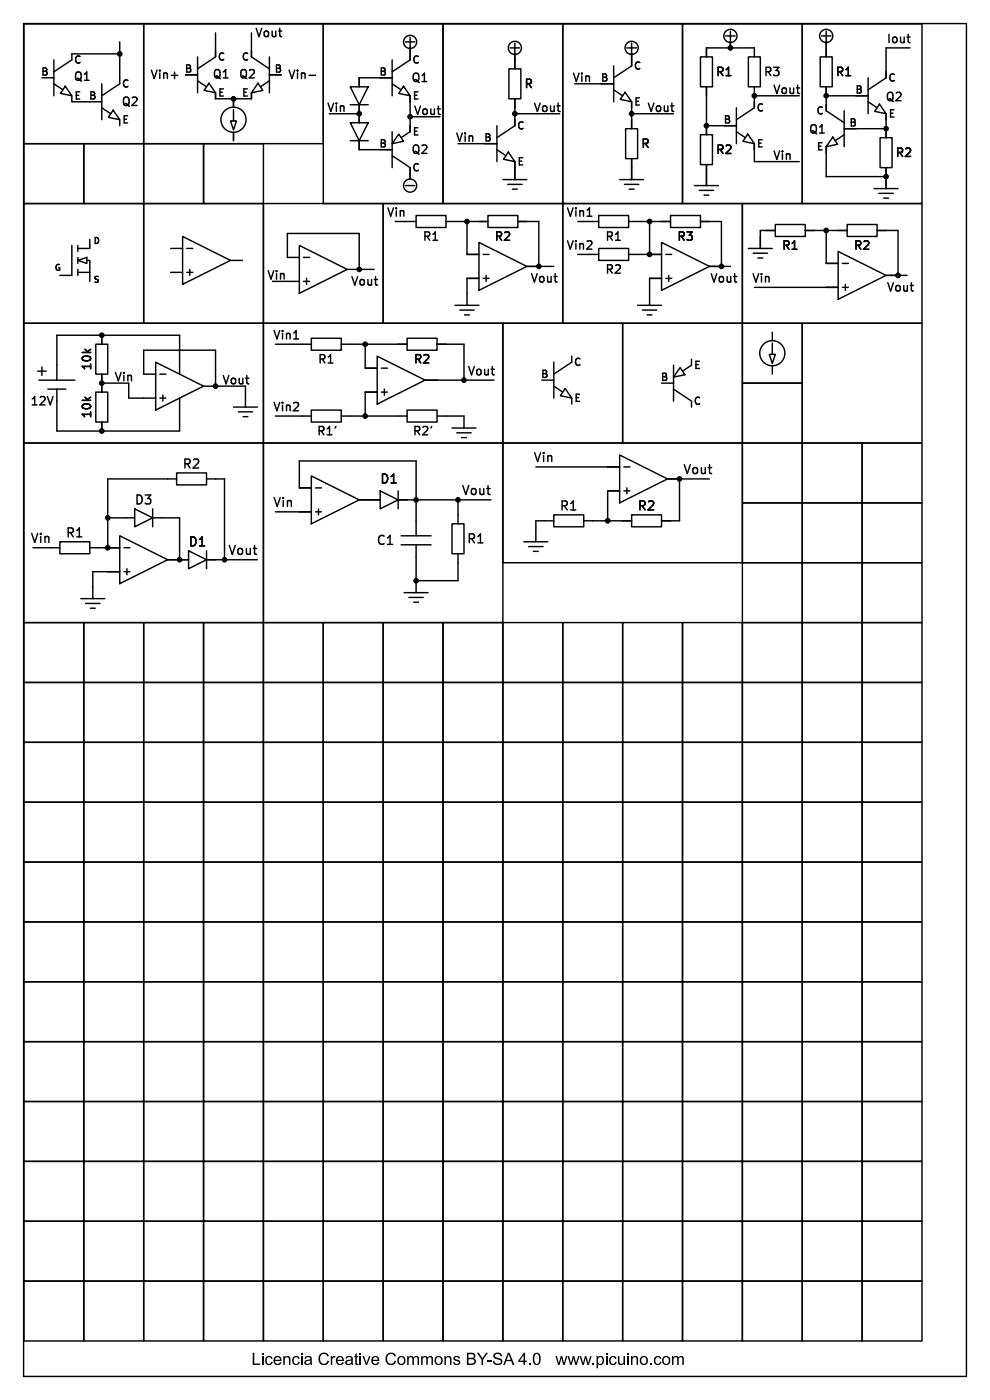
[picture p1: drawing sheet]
<svg xmlns="http://www.w3.org/2000/svg" width="210mm" height="297mm" viewBox="0 0 210 297" stroke-linecap="round" stroke-linejoin="round" font-family="sans-serif">
<g fill="none" stroke="#000" stroke-width=".3">
<path d="M5 5h200v287h-200zM5.1 5.1h25.4v25.4h-25.4zM8.9 16.5h2.5M11.4 17.8l1.9 1.3M11.4 12.7v7.6M13.8 18.3l1.4 2-2.4-.5zM21.6 17.8v7.6M25.4 11.4h-10.2v1.3l-3.8 2.5M25.4 8.9v8.9l-3.8 2.5M30.5 5.1h38.1v25.4h-38.1zM36.4 16h1.3M39.4 15.9h2.5"/>
<path d="M41.9 17.1l1.9 1.3M41.9 12.1v7.6M44.3 17.7l1.4 2-2.4-.5zM45.7 7v5.1l-3.8 2.5M53.3 7v5.1l3.8 2.5M53.3 19.7v1.3h-7.6M54.7 17.7l1.1 1.5-2.5 .5zM57.1 15.9h2.6M57.1 17.1l-1.9 1.3M57.1 12.1v7.6M65.6 16h1.3M68.6 5.1h25.4v38.1h-25.4z"/>
<path d="M74.3 18.4h3.8l-1.9 3.8zM83.2 16.5h-7v1.9M83.2 17.8l1.9 1.3M83.2 12.7v7.6M85.6 18.3l1.4 2-2.4-.5zM86 8.9h2M87 7.9v2M87 10.3v2.4l-3.8 2.5M94 5.1h25.4v38.1h-25.4zM107.9 14.6h2.6v6.4h-2.6zM108.2 10.2h2M109.2 9.1v2.1"/>
<path d="M109.2 11.6v3M119.4 5.1h25.4v38.1h-25.4zM121.9 17.8h8.3M130.2 19.1l1.9 1.2M130.2 14v7.6M132.6 19.6l1.4 2-2.4-.5zM133 10.2h2M134 11.6v2.4l-3.8 2.5M134 9.1v2.1M144.8 5.1h25.4v38.1h-25.4zM148.6 12.1h2.5v6.3h-2.5zM149.9 12.1v-1.9h10.1v1.9"/>
<path d="M149.9 18.4v10.2M153.9 7.6h2.1M154.9 6.6v2M154.9 9v1.2M158.7 12.1h2.6v6.3h-2.6zM160 18.4v4.5l-3.8 2.5M170.2 5.1h25.4v38.1h-25.4zM174 12.1h2.5v6.3h-2.5zM174.2 7.6h2.1M175.3 6.6v2M175.3 9v3.1M175.3 18.4v5.1l3.8 2.5"/>
<path d="M184.1 16.5v7.6M192.4 7.9h.7M192.9 9h.2M193 10.2h-5v6.3l-3.9 2.6M5.1 30.5h12.7v12.7h-12.7zM15.2 21.6h6.4M17.8 30.5h12.7v12.7h-12.7zM21.6 22.9l1.9 1.2M24 23.4l1.4 2-2.4-.5zM30.5 30.5h12.7v12.7h-12.7zM43.2 30.5h12.7v12.7h-12.7zM49.5 23.2v2.5h.7l-.7 1.9-.6-1.9h.6"/>
<path d="M49.5 21v1.7M49.5 28.1v1.7M69.8 24.1h6.4M74.3 26h3.8l-1.9 3.8zM74.3 22.2h3.8M74.3 29.8h3.8M76.2 29.8v2h7M76.2 22.2v3.8M83.2 27.9v7.7M83.2 33l3.8 2.6M84.6 28.4l1 1.6-2.4 .5zM86 39.4h2"/>
<path d="M87 21.6v6.3l-1.9 1.3M87 36.8v1.2M87 24.8h6.3M97.2 30.5h8.2M105.4 31.8l1.9 1.2M105.4 26.7v7.6M106.7 38.1h5.1M107.7 39.1h3M107.8 32.3l1.4 2-2.4-.5zM109.2 21v5.7l-3.8 2.5M109.2 35.6v2.5M109.2 24.1h9.5"/>
<path d="M131.4 38.1h5.1M132.5 39.1h3M132.7 27.3h2.6v6.4h-2.6zM134 22.9v4.4M134 33.7v4.4M134 24.1h8.9M147.3 39.4h5.1M148.6 28.6h2.5v6.3h-2.5zM149.9 34.9v4.5M149.9 26.7h6.3M156.2 27.9l1.9 1.3M156.2 22.9v7.6"/>
<path d="M158.6 28.4l1.4 2.1-2.4-.5zM160 20.3h9.5M160 31.8v2.5h9.5M175.3 31.1v6.4h12.7M175.3 20.3h8.8M176.7 29.1l1 1.5-2.4 .5zM179.1 28.6l-1.9 1.2M179.1 23.5v7.6M179.1 27.3h8.9M184.1 21.6l2 1.3M186.6 22.1l1.4 2-2.5-.5zM186.7 29.2h2.5v6.4h-2.5z"/>
<path d="M188 25.4v3.8M188 35.6v4.4M5.1 43.2h25.4v25.4h-25.4zM15.2 52.1v6.3h-2.5M16.5 57.8h2.5v1.9M16.5 55.2l1.9-.6v1.3zM16.5 52.1v1.2M16.5 54.6v1.3M16.5 57.2v1.2M18.4 55.2h.6v2.6M19 50.8v1.9h-2.5M30.5 43.2h25.4v25.4h-25.4z"/>
<path d="M36.2 52.7h2.5M36.2 57.8h2.5M38.7 50.2l10.2 5-10.2 5.1zM39.6 52.7h1.3M39.6 57.8h1.3M40.3 57.2v1.2M48.9 55.2h2.5M55.9 43.2h25.4v25.4h-25.4zM57.8 59.7h5.7M63.5 52.1l10.2 5.1-10.2 5zM63.5 54.6h-2.5v-5.1h15.2v7.7M64.4 54.6h1.3"/>
<path d="M64.4 59.7h1.3M65 59.1v1.2M73.7 57.2h5.7M81.3 43.2h38.1v25.4h-38.1zM83.8 47h4.5M88.3 45.7h6.3v2.6h-6.3zM94.6 47h8.9M99.1 47v7h2.5M101.6 51.4l10.2 5.1-10.2 5.1zM101.6 59.1h-2.5v5.7M102.5 54h1.3M102.5 59.1h1.3"/>
<path d="M103.1 58.4v1.3M103.5 45.7h6.4v2.6h-6.4zM108.7 40.1h1M109.9 47h4.4v9.5M111.8 56.5h5.7M119.4 43.2h38.1v25.4h-38.1zM122.6 54h4.4M122.6 47h4.4M124.5 45.9h1M127 52.7h6.3v2.5h-6.3zM127 45.7h6.3v2.6h-6.3zM133.3 54h7"/>
<path d="M133.3 47h8.9M133.5 40.1h1M137.8 47v7M140.3 51.4l10.2 5.1-10.2 5.1zM140.3 59.1h-2.5v5.7M141.2 54h1.3M141.2 59.1h1.3M141.9 58.4v1.3M142.2 45.7h6.4v2.6h-6.4zM148.3 40.4h3.1M148.6 47h4.4v9.5M149.4 41.4h1"/>
<path d="M150.5 56.5h4.4M157.5 43.2h38.1v25.4h-38.1zM158.7 52.7h5.1M159.8 53.7h3M160.8 54.7h1M164.5 47.6h6.3v2.6h-6.3zM164.5 48.9h-3.2v3.8M170.8 48.9h8.9M175.3 48.9v7h2.5M177.8 53.3l10.2 5.1-10.2 5.1zM178.7 55.9h1.3M179.7 47.6h6.4v2.6h-6.4z"/>
<path d="M185.4 40h5.1M186.1 48.9h4.4v9.5M186.4 41h3.1M187.5 42h1M188 58.4h4.4M5.1 68.6h50.8v25.4h-50.8zM8 78.7h1.8M8.9 77.9v1.7M20.3 73h2.6v6.4h-2.6zM21.6 71.1v1.9M21.6 79.4v3.8M33 76.8l10.2 5.1-10.2 5.1z"/>
<path d="M33 79.4h-2.5v-5.1h15.2v7.6M33.9 79.4h1.3M38.1 79.4v-8.3h-26v9.5M55.9 68.6h50.8v25.4h-50.8zM58.4 73h7.6M62.3 71.9h1M66 71.8h6.4v2.5h-6.4zM72.4 73h14M77.5 73v5.1h2.5M80 75.6l10.2 5-10.2 5.1zM80.9 78.1h1.3M86.4 71.8h6.3v2.5h-6.3z"/>
<path d="M92.7 73h5.7v7.6M96.5 64.8h5.1M97.5 65.8h3.1M98.6 66.8h1M106.7 68.6h25.4v25.4h-25.4zM117.5 76.8v7.7M121.3 75.6v1.2l-3.8 2.6M132.1 68.6h25.4v25.4h-25.4zM135.3 64.8h5M136.3 65.8h3M137.3 66.8h1M142.9 77.5v7.6"/>
<path d="M144.3 78l1 1.5-2.4 .5zM146.7 76.2v1.3l-1.9 1.2M157.5 68.6h12.7v12.7h-12.7zM160 61h17.8M163.8 72.8v2.4h.7l-.7 1.9-.6-1.9h.6M163.8 70.5v1.8M163.8 77.6v1.8M170.2 68.6h25.4v25.4h-25.4zM178.7 61h1.3M179.3 60.3v1.3M5.1 94h50.8v38.1h-50.8zM8.3 80.6h7.6"/>
<path d="M10.2 82.6h3.8M12.1 82.6v8.8h26v-6.9M20.3 83.2h2.6v6.3h-2.6zM21.6 81.3h5.7v3.2h5.7M21.6 89.5v1.9M33.9 84.5h1.3M34.5 83.8v1.3M43.2 81.9h8.9v4.5M49.5 86.4h5.1M50.5 87.4h3.1M51.6 88.4h1M55.9 94h50.8v38.1h-50.8z"/>
<path d="M58.4 88.3h7.6M66 87h6.4v2.5h-6.4zM72.4 88.3h14M80 83.2h-2.5v5.1M80.9 83.2h1.3M81.5 82.6v1.2M86.4 87h6.3v2.5h-6.3zM90.2 80.6h14.6M92.7 88.3h5.7v2.5M95.9 90.8h5.1M96.9 91.8h3M97.9 92.8h1"/>
<path d="M106.7 94h50.8v25.4h-50.8zM113.7 99.1h17.7M114.9 80.6h2.6M117.5 81.9l1.9 1.3M119.9 82.4l1.4 2.1-2.4-.6zM131.4 96.5l10.2 5.1-10.2 5.1zM132.3 99.1h1.3M140.3 81.3h2.6M142.9 82.6l3.8 2.5M157.5 81.3h12.7v12.7h-12.7zM157.5 94h12.7v12.7h-12.7zM170.2 94h12.7v12.7h-12.7z"/>
<path d="M182.9 94h12.7v12.7h-12.7zM10.8 116.2h1.9M12.7 114.9h6.3v2.6h-6.3zM19 116.2h6.4M22.9 109.9h5.7M25.4 113.7l10.2 5-10.2 5.1zM26.3 116.2h1.3M28.6 108l3.8 1.9-3.8 1.9zM32.4 108v3.8M32.4 109.9h5.7v8.8M35.6 118.7h4.4M37.5 100.3h6.3v2.6h-6.3z"/>
<path d="M37.5 101.6h-14.6v14.6M40 116.8l3.8 1.9-3.8 2zM43.8 116.8v3.9M43.8 118.7h10.8M43.8 101.6h3.8v17.1M58.4 108.6h7.6M66 101l10.2 5-10.2 5.1zM66 103.5h-2.5v-5.7h24.8v15.9M66.9 103.5h1.3M66.9 108.6h1.3M67.6 108v1.2M76.2 106h4.4"/>
<path d="M80.6 104.1l3.9 1.9-3.9 2zM84.5 106h19.6M84.5 104.1v3.9M85.1 113.7h6.3M85.1 115.6h6.3M88.3 115.6v10.1M95.9 111.1h2.5v6.4h-2.5zM97.2 106v5.1M97.2 117.5v5.7h-8.9M111.1 114.9h5.1M112.1 116h3.1M113.2 117h1"/>
<path d="M117.5 109.2h6.3v2.6h-6.3zM117.5 110.5h-3.8v4.4M123.8 110.5h10.2M131.4 104.1h-2.5v6.4M132.3 104.1h1.3M133 103.5v1.3M134 109.2h6.3v2.6h-6.3zM141.6 101.6h8.9M144.1 101.6v8.9h-3.8M157.5 106.7h12.7v12.7h-12.7zM157.5 119.4h12.7v12.7h-12.7zM170.2 106.7h12.7v12.7h-12.7z"/>
<path d="M170.2 119.4h12.7v12.7h-12.7zM182.9 119.4h12.7v12.7h-12.7zM182.9 106.7h12.7v12.7h-12.7zM5.1 132.1h12.7v12.7h-12.7zM17.1 127h5.1M17.8 132.1h12.7v12.7h-12.7zM18.2 128h3M19.2 129h1M25.4 121.3h-5.7v5.7M26.3 121.3h1.3M26.9 120.7v1.2M30.5 132.1h12.7v12.7h-12.7z"/>
<path d="M43.2 132.1h12.7v12.7h-12.7zM55.9 132.1h12.7v12.7h-12.7zM68.6 132.1h12.7v12.7h-12.7zM81.3 132.1h12.7v12.7h-12.7zM85.7 125.7h5.1M86.7 126.7h3.1M87.8 127.8h1M94 132.1h12.7v12.7h-12.7zM106.7 132.1h12.7v12.7h-12.7zM119.4 132.1h12.7v12.7h-12.7zM132.1 132.1h12.7v12.7h-12.7zM144.8 132.1h12.7v12.7h-12.7z"/>
<path d="M157.5 132.1h12.7v12.7h-12.7zM170.2 132.1h12.7v12.7h-12.7zM182.9 132.1h12.7v12.7h-12.7zM5.1 144.8h12.7v12.7h-12.7zM5.1 157.5h12.7v12.7h-12.7zM17.8 144.8h12.7v12.7h-12.7zM17.8 157.5h12.7v12.7h-12.7zM30.5 144.8h12.7v12.7h-12.7zM30.5 157.5h12.7v12.7h-12.7zM43.2 144.8h12.7v12.7h-12.7zM43.2 157.5h12.7v12.7h-12.7zM55.9 157.5h12.7v12.7h-12.7z"/>
<path d="M55.9 144.8h12.7v12.7h-12.7zM68.6 144.8h12.7v12.7h-12.7zM68.6 157.5h12.7v12.7h-12.7zM81.3 144.8h12.7v12.7h-12.7zM81.3 157.5h12.7v12.7h-12.7zM94 144.8h12.7v12.7h-12.7zM94 157.5h12.7v12.7h-12.7zM106.7 144.8h12.7v12.7h-12.7zM106.7 157.5h12.7v12.7h-12.7zM119.4 157.5h12.7v12.7h-12.7zM119.4 144.8h12.7v12.7h-12.7zM132.1 157.5h12.7v12.7h-12.7z"/>
<path d="M132.1 144.8h12.7v12.7h-12.7zM144.8 144.8h12.7v12.7h-12.7zM144.8 157.5h12.7v12.7h-12.7zM157.5 144.8h12.7v12.7h-12.7zM157.5 157.5h12.7v12.7h-12.7zM170.2 157.5h12.7v12.7h-12.7zM170.2 144.8h12.7v12.7h-12.7zM182.9 144.8h12.7v12.7h-12.7zM182.9 157.5h12.7v12.7h-12.7zM5.1 170.2h12.7v12.7h-12.7zM17.8 170.2h12.7v12.7h-12.7zM30.5 170.2h12.7v12.7h-12.7z"/>
<path d="M43.2 170.2h12.7v12.7h-12.7zM55.9 170.2h12.7v12.7h-12.7zM68.6 170.2h12.7v12.7h-12.7zM81.3 170.2h12.7v12.7h-12.7zM94 170.2h12.7v12.7h-12.7zM106.7 170.2h12.7v12.7h-12.7zM119.4 170.2h12.7v12.7h-12.7zM132.1 170.2h12.7v12.7h-12.7zM144.8 170.2h12.7v12.7h-12.7zM157.5 170.2h12.7v12.7h-12.7zM170.2 170.2h12.7v12.7h-12.7zM182.9 170.2h12.7v12.7h-12.7z"/>
<path d="M5.1 182.9h12.7v12.7h-12.7zM5.1 195.6h12.7v12.7h-12.7zM17.8 182.9h12.7v12.7h-12.7zM17.8 195.6h12.7v12.7h-12.7zM30.5 195.6h12.7v12.7h-12.7zM30.5 182.9h12.7v12.7h-12.7zM43.2 182.9h12.7v12.7h-12.7zM43.2 195.6h12.7v12.7h-12.7zM55.9 182.9h12.7v12.7h-12.7zM55.9 195.6h12.7v12.7h-12.7zM68.6 182.9h12.7v12.7h-12.7zM68.6 195.6h12.7v12.7h-12.7z"/>
<path d="M81.3 182.9h12.7v12.7h-12.7zM81.3 195.6h12.7v12.7h-12.7zM94 182.9h12.7v12.7h-12.7zM94 195.6h12.7v12.7h-12.7zM106.7 195.6h12.7v12.7h-12.7zM106.7 182.9h12.7v12.7h-12.7zM119.4 195.6h12.7v12.7h-12.7zM119.4 182.9h12.7v12.7h-12.7zM132.1 195.6h12.7v12.7h-12.7zM132.1 182.9h12.7v12.7h-12.7zM144.8 195.6h12.7v12.7h-12.7zM144.8 182.9h12.7v12.7h-12.7z"/>
<path d="M157.5 195.6h12.7v12.7h-12.7zM157.5 182.9h12.7v12.7h-12.7zM170.2 182.9h12.7v12.7h-12.7zM170.2 195.6h12.7v12.7h-12.7zM182.9 182.9h12.7v12.7h-12.7zM182.9 195.6h12.7v12.7h-12.7zM5.1 208.3h12.7v12.7h-12.7zM17.8 208.3h12.7v12.7h-12.7zM30.5 208.3h12.7v12.7h-12.7zM43.2 208.3h12.7v12.7h-12.7zM55.9 208.3h12.7v12.7h-12.7zM68.6 208.3h12.7v12.7h-12.7z"/>
<path d="M81.3 208.3h12.7v12.7h-12.7zM94 208.3h12.7v12.7h-12.7zM106.7 208.3h12.7v12.7h-12.7zM119.4 208.3h12.7v12.7h-12.7zM132.1 208.3h12.7v12.7h-12.7zM144.8 208.3h12.7v12.7h-12.7zM157.5 208.3h12.7v12.7h-12.7zM170.2 208.3h12.7v12.7h-12.7zM182.9 208.3h12.7v12.7h-12.7zM5.1 221h12.7v12.7h-12.7zM5.1 233.7h12.7v12.7h-12.7zM17.8 221h12.7v12.7h-12.7z"/>
<path d="M17.8 233.7h12.7v12.7h-12.7zM30.5 221h12.7v12.7h-12.7zM30.5 233.7h12.7v12.7h-12.7zM43.2 233.7h12.7v12.7h-12.7zM43.2 221h12.7v12.7h-12.7zM55.9 221h12.7v12.7h-12.7zM55.9 233.7h12.7v12.7h-12.7zM68.6 233.7h12.7v12.7h-12.7zM68.6 221h12.7v12.7h-12.7zM81.3 221h12.7v12.7h-12.7zM81.3 233.7h12.7v12.7h-12.7zM94 221h12.7v12.7h-12.7z"/>
<path d="M94 233.7h12.7v12.7h-12.7zM106.7 233.7h12.7v12.7h-12.7zM106.7 221h12.7v12.7h-12.7zM119.4 233.7h12.7v12.7h-12.7zM119.4 221h12.7v12.7h-12.7zM132.1 233.7h12.7v12.7h-12.7zM132.1 221h12.7v12.7h-12.7zM144.8 221h12.7v12.7h-12.7zM144.8 233.7h12.7v12.7h-12.7zM157.5 221h12.7v12.7h-12.7zM157.5 233.7h12.7v12.7h-12.7zM170.2 233.7h12.7v12.7h-12.7z"/>
<path d="M170.2 221h12.7v12.7h-12.7zM182.9 233.7h12.7v12.7h-12.7zM182.9 221h12.7v12.7h-12.7zM5.1 259.1h12.7v12.7h-12.7zM5.1 246.4h12.7v12.7h-12.7zM17.8 259.1h12.7v12.7h-12.7zM17.8 246.4h12.7v12.7h-12.7zM30.5 259.1h12.7v12.7h-12.7zM30.5 246.4h12.7v12.7h-12.7zM43.2 259.1h12.7v12.7h-12.7zM43.2 246.4h12.7v12.7h-12.7zM55.9 259.1h12.7v12.7h-12.7z"/>
<path d="M55.9 246.4h12.7v12.7h-12.7zM68.6 246.4h12.7v12.7h-12.7zM68.6 259.1h12.7v12.7h-12.7zM81.3 246.4h12.7v12.7h-12.7zM81.3 259.1h12.7v12.7h-12.7zM94 259.1h12.7v12.7h-12.7zM94 246.4h12.7v12.7h-12.7zM106.7 259.1h12.7v12.7h-12.7zM106.7 246.4h12.7v12.7h-12.7zM119.4 259.1h12.7v12.7h-12.7zM119.4 246.4h12.7v12.7h-12.7zM132.1 259.1h12.7v12.7h-12.7z"/>
<path d="M132.1 246.4h12.7v12.7h-12.7zM144.8 246.4h12.7v12.7h-12.7zM144.8 259.1h12.7v12.7h-12.7zM157.5 259.1h12.7v12.7h-12.7zM157.5 246.4h12.7v12.7h-12.7zM170.2 246.4h12.7v12.7h-12.7zM170.2 259.1h12.7v12.7h-12.7zM182.9 246.4h12.7v12.7h-12.7zM182.9 259.1h12.7v12.7h-12.7zM5.1 271.8h12.7v12.7h-12.7zM17.8 271.8h12.7v12.7h-12.7zM30.5 271.8h12.7v12.7h-12.7z"/>
<path d="M43.2 271.8h12.7v12.7h-12.7zM55.9 271.8h12.7v12.7h-12.7zM68.6 271.8h12.7v12.7h-12.7zM81.3 271.8h12.7v12.7h-12.7zM94 271.8h12.7v12.7h-12.7zM106.7 271.8h12.7v12.7h-12.7zM119.4 271.8h12.7v12.7h-12.7zM132.1 271.8h12.7v12.7h-12.7zM144.8 271.8h12.7v12.7h-12.7zM157.5 271.8h12.7v12.7h-12.7zM170.2 271.8h12.7v12.7h-12.7zM182.9 271.8h12.7v12.7h-12.7z"/>
<circle cx="87" cy="8.9" r="1.4"/>
<circle cx="109.2" cy="10.2" r="1.4"/>
<circle cx="134" cy="10.2" r="1.4"/>
<circle cx="154.9" cy="7.6" r="1.4"/>
<circle cx="175.3" cy="7.6" r="1.4"/>
<circle cx="49.5" cy="25.4" r="2.67"/>
<circle cx="87" cy="39.4" r="1.4"/>
<circle cx="163.8" cy="74.9" r="2.67"/>
</g>
<g fill="#000" stroke="#000" stroke-width=".21">
<circle cx="87" cy="10.2" r=".15"/>
<circle cx="109.2" cy="11.4" r=".15"/>
<circle cx="134" cy="11.4" r=".15"/>
<circle cx="154.9" cy="8.9" r=".15"/>
<circle cx="175.3" cy="8.9" r=".15"/>
</g>
<g fill="#000" stroke="#000" stroke-width=".3">
<circle cx="25.4" cy="11.4" r=".46"/>
<circle cx="154.9" cy="10.2" r=".46"/>
<circle cx="49.5" cy="21" r=".46"/>
<circle cx="76.2" cy="24.1" r=".46"/>
<circle cx="87" cy="24.8" r=".46"/>
<circle cx="109.2" cy="24.1" r=".46"/>
<circle cx="134" cy="24.1" r=".46"/>
<circle cx="149.9" cy="26.7" r=".46"/>
<circle cx="160" cy="20.3" r=".46"/>
<circle cx="175.3" cy="20.3" r=".46"/>
<circle cx="188" cy="37.5" r=".46"/>
<circle cx="188" cy="27.3" r=".46"/>
<circle cx="76.2" cy="57.2" r=".46"/>
<circle cx="99.1" cy="47" r=".46"/>
<circle cx="114.3" cy="56.5" r=".46"/>
<circle cx="137.8" cy="47" r=".46"/>
<circle cx="137.8" cy="54" r=".46"/>
<circle cx="153" cy="56.5" r=".46"/>
<circle cx="175.3" cy="48.9" r=".46"/>
<circle cx="190.5" cy="58.4" r=".46"/>
<circle cx="21.6" cy="71.1" r=".46"/>
<circle cx="77.5" cy="73" r=".46"/>
<circle cx="21.6" cy="91.4" r=".46"/>
<circle cx="21.6" cy="81.3" r=".46"/>
<circle cx="45.7" cy="81.9" r=".46"/>
<circle cx="77.5" cy="88.3" r=".46"/>
<circle cx="98.4" cy="80.6" r=".46"/>
<circle cx="22.9" cy="116.2" r=".46"/>
<circle cx="22.9" cy="109.9" r=".46"/>
<circle cx="38.1" cy="118.7" r=".46"/>
<circle cx="47.6" cy="118.7" r=".46"/>
<circle cx="88.3" cy="106" r=".46"/>
<circle cx="97.2" cy="106" r=".46"/>
<circle cx="128.9" cy="110.5" r=".46"/>
<circle cx="144.1" cy="101.6" r=".46"/>
<circle cx="88.3" cy="123.2" r=".46"/>
</g>
<g font-size="3.5">
<text x="53.3" y="290">Licencia Creative Commons BY-SA4.0</text>
<text x="117.8" y="290">www.picuino.com</text>
</g>
<g font-size="2.7">
<text x="38.5" y="99.8">R2</text>
<text x="113" y="98.2">Vin</text>
<text x="144.8" y="100.7">Vout</text>
<text x="28.4" y="107.5">D3</text>
<text x="57.8" y="107.7">Vin</text>
<text x="80.4" y="103">D1</text>
<text x="97.8" y="105.2">Vout</text>
<text x="118.5" y="108.7">R1</text>
<text x="135" y="108.7">R2</text>
<text x="6.3" y="115.3">Vin</text>
<text x="13.7" y="114.4">R1</text>
<text x="39.8" y="116.3">D1</text>
<text x="48.3" y="117.9">Vout</text>
<text x="79.7" y="116">C1</text>
<text x="98.8" y="115.7">R1</text>
</g>
<g font-size="2.5">
<text x="54" y="8">Vout</text>
<text x="188" y="9.3">Iout</text>
<text x="15.5" y="17.3">Q1</text>
<text x="31.7" y="16.9">Vin+</text>
<text x="45" y="16.8">Q1</text>
<text x="50.5" y="16.8">Q2</text>
<text x="61" y="16.9">Vin-</text>
<text x="87.1" y="17.5">Q1</text>
<text x="121.3" y="17.5">Vin</text>
<text x="151.6" y="16.6">R1</text>
<text x="161.8" y="16.6">R3</text>
<text x="177" y="16.6">R1</text>
<text x="25.7" y="22.6">Q2</text>
<text x="69.2" y="23.9">Vin</text>
<text x="111" y="19.1">R</text>
<text x="113" y="23.9">Vout</text>
<text x="137.2" y="23.9">Vout</text>
<text x="163.8" y="20.1">Vout</text>
<text x="187.7" y="21.6">Q2</text>
<text x="87.6" y="24.5">Vout</text>
<text x="171.4" y="28.5">Q1</text>
<text x="87.1" y="32.8">Q2</text>
<text x="96.5" y="30.2">Vin</text>
<text x="135.8" y="31.8">R</text>
<text x="151.6" y="33.1">R2</text>
<text x="163.8" y="34">Vin</text>
<text x="189.7" y="33.7">R2</text>
<text x="81.9" y="46.1">Vin</text>
<text x="120" y="46.1">Vin1</text>
<text x="89.4" y="51.5">R1</text>
<text x="104.7" y="51.5">R2</text>
<text x="120" y="53.1">Vin2</text>
<text x="128.2" y="51.5">R1</text>
<text x="143.4" y="51.5">R3</text>
<text x="165.6" y="53.4">R1</text>
<text x="180.9" y="53.4">R2</text>
<text x="56.5" y="59.4">Vin</text>
<text x="128.2" y="58.5">R2</text>
<text x="74.3" y="60.7">Vout</text>
<text x="112.4" y="60.1">Vout</text>
<text x="150.5" y="60.1">Vout</text>
<text x="159.4" y="60.1">Vin</text>
<text x="188" y="62">Vout</text>
<text x="57.8" y="72.1">Vin1</text>
<text x="67.2" y="77.5">R1</text>
<text x="87.5" y="77.5">R2</text>
<text x="19.8" y="78.9" transform="rotate(-90 19.8 78.9)">10k</text>
<text x="24.1" y="81">Vin</text>
<text x="47" y="81.7">Vout</text>
<text x="99.1" y="79.8">Vout</text>
<text x="6.2" y="86.4">12V</text>
<text x="19.8" y="89" transform="rotate(-90 19.8 89)">10k</text>
<text x="57.8" y="87.4">Vin2</text>
<text x="67" y="92.8">R1'</text>
<text x="87.3" y="92.8">R2'</text>
</g>
<g font-size="2.1">
<text x="8.5" y="16.5">B</text>
<text x="15.4" y="13.9">C</text>
<text x="38.9" y="15.8">B</text>
<text x="45.9" y="13.3">C</text>
<text x="51" y="13.3">C</text>
<text x="58" y="15.8">B</text>
<text x="80.2" y="16.5">B</text>
<text x="87.2" y="13.9">C</text>
<text x="127.2" y="17.7">B</text>
<text x="134.2" y="15.2">C</text>
<text x="188.2" y="17.7">C</text>
<text x="15.5" y="21.5">E</text>
<text x="18.6" y="21.5">B</text>
<text x="25.6" y="19">C</text>
<text x="46" y="20.9">E</text>
<text x="51.1" y="20.9">E</text>
<text x="87.3" y="21.5">E</text>
<text x="134.3" y="22.8">E</text>
<text x="181.2" y="20.3">B</text>
<text x="25.7" y="26.6">E</text>
<text x="87.3" y="29.2">E</text>
<text x="109.4" y="27.9">C</text>
<text x="153.2" y="26.6">B</text>
<text x="160.2" y="24.1">C</text>
<text x="172.9" y="24.7">C</text>
<text x="179.9" y="27.3">B</text>
<text x="188.2" y="25.3">E</text>
<text x="80.2" y="31.7">B</text>
<text x="102.4" y="30.4">B</text>
<text x="109.5" y="35.5">E</text>
<text x="160.3" y="31.7">E</text>
<text x="173" y="32.3">E</text>
<text x="87.2" y="36.8">C</text>
<text x="114.5" y="80.6">B</text>
<text x="121.5" y="78.1">C</text>
<text x="139.9" y="81.2">B</text>
<text x="147" y="78.7">E</text>
<text x="121.6" y="85.7">E</text>
<text x="146.9" y="86.3">C</text>
</g>
<g font-size="1.8">
<text x="19.7" y="51.8">D</text>
<text x="11.4" y="57.5">G</text>
<text x="19.7" y="60.1">S</text>
</g>
</svg>
